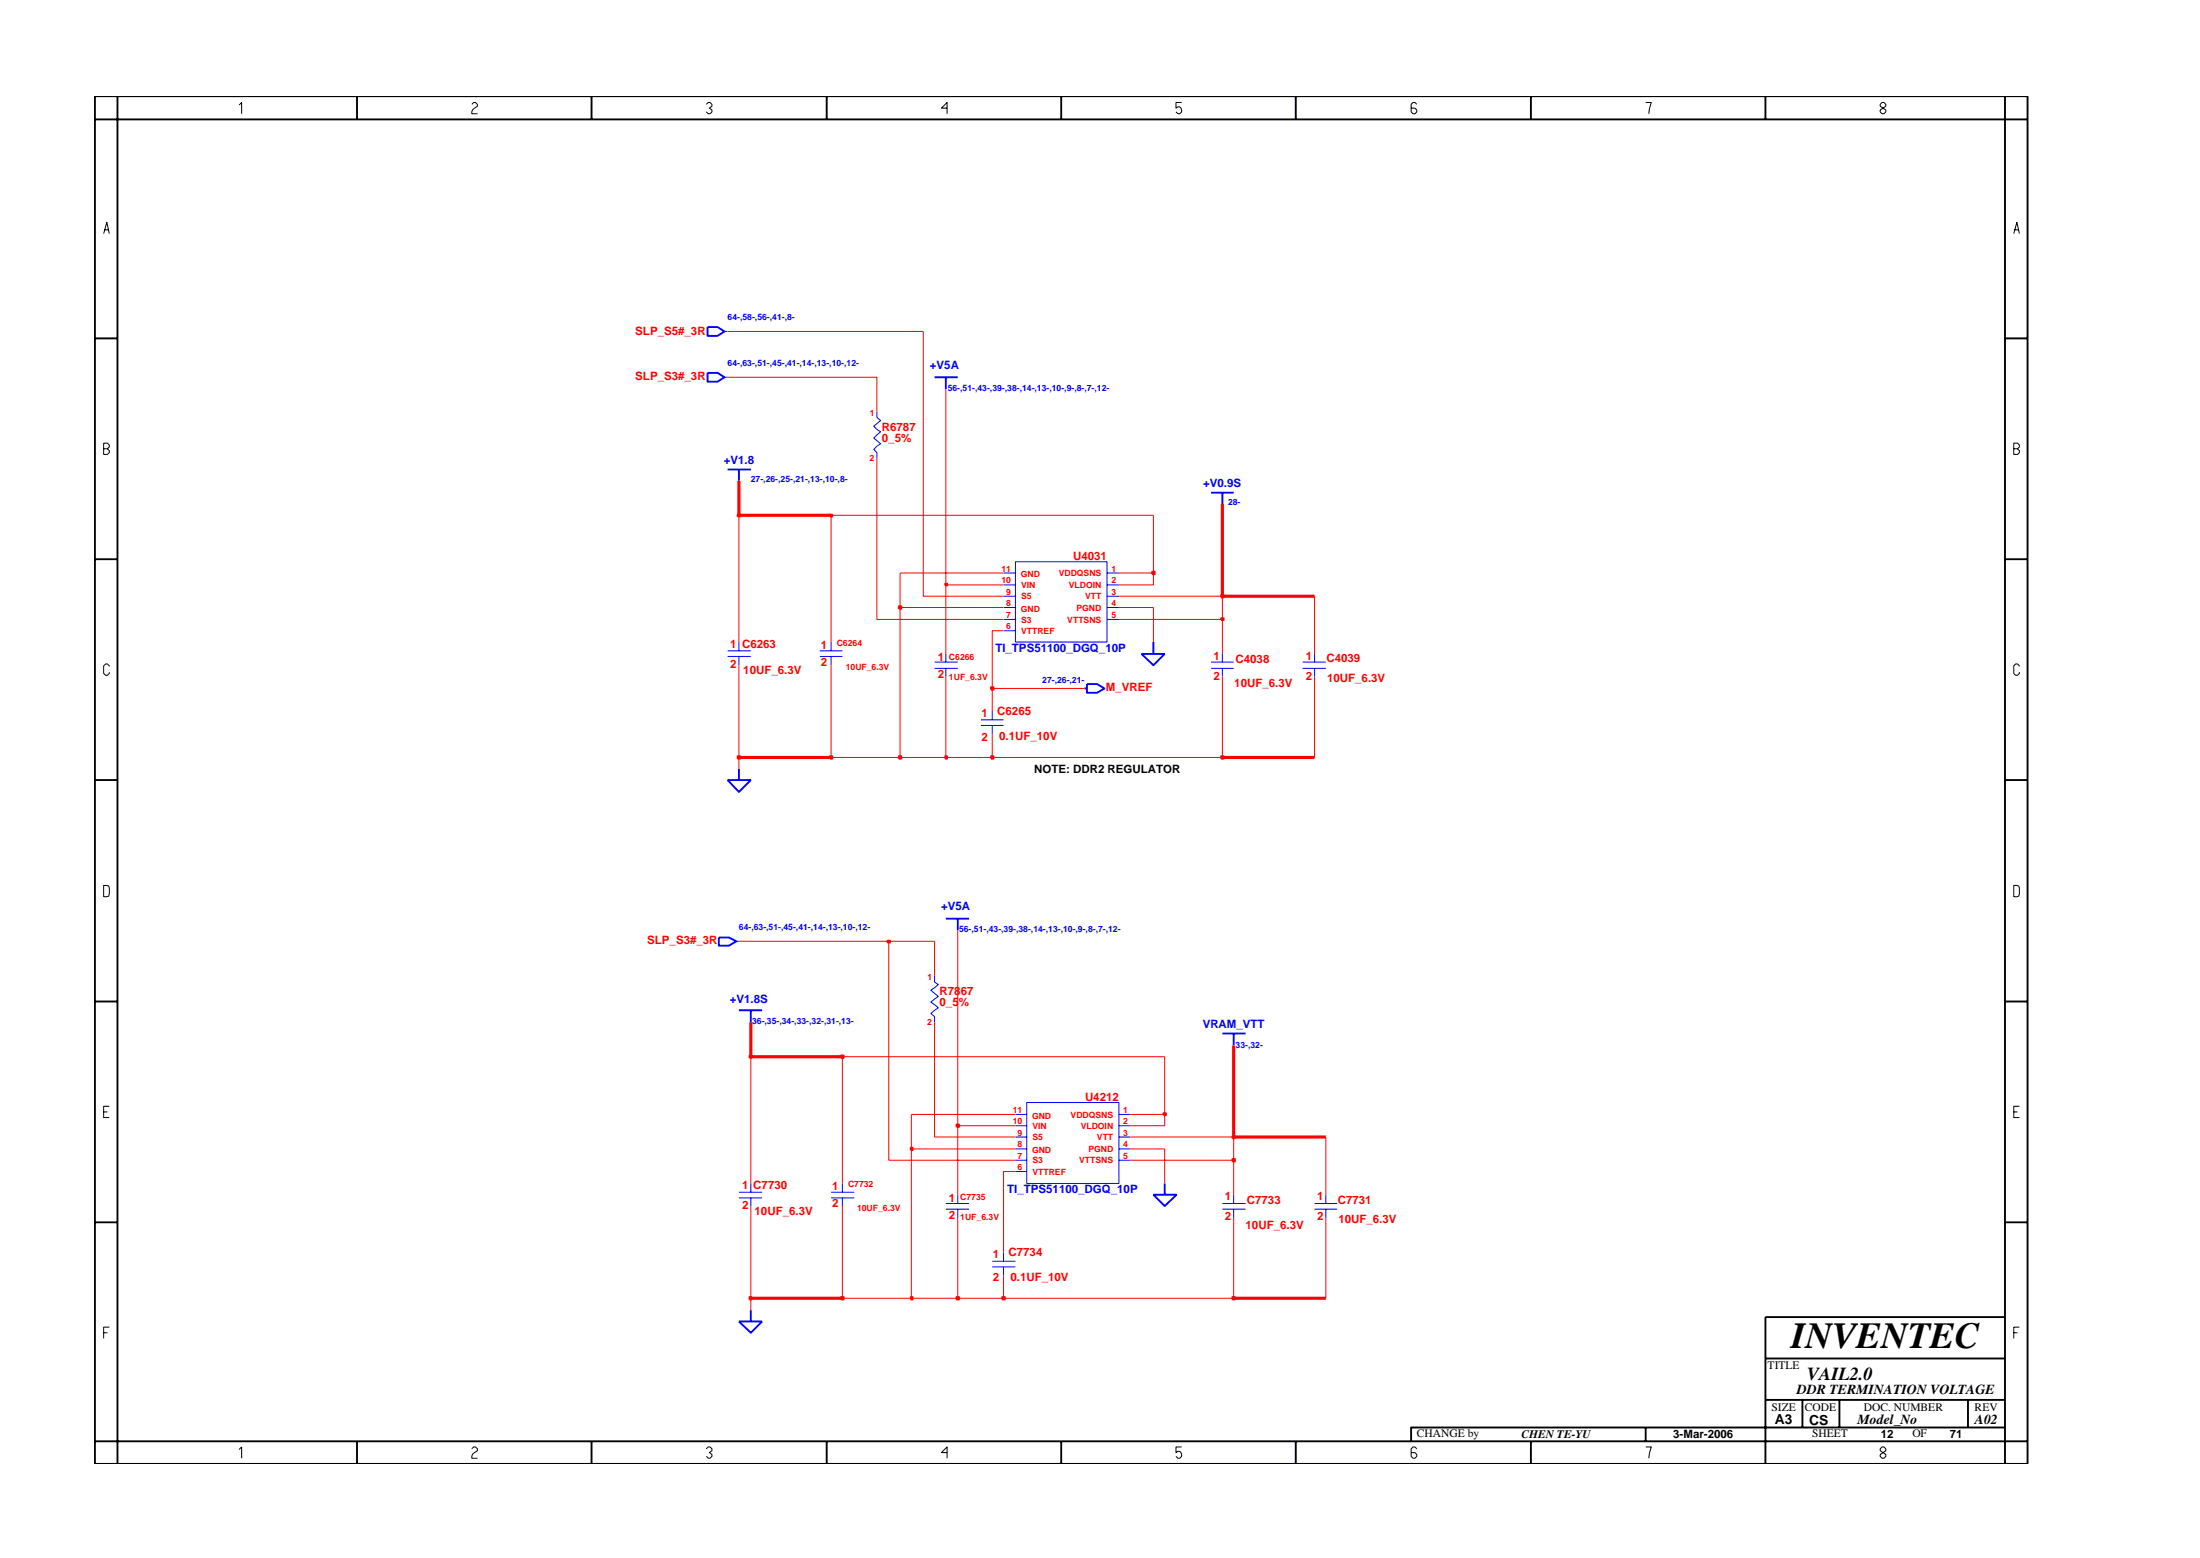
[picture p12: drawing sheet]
<svg xmlns="http://www.w3.org/2000/svg" width="297mm" height="210mm" viewBox="0 0 297 210" stroke-linecap="round" stroke-linejoin="round" font-family="sans-serif">
<g fill="none" stroke="#00f" stroke-width=".14">
<path d="M97.8 50.9h.4M97.8 44.7h.4M118.4 55.6v.7l.5 .5-.9 .7 .9 .8-.9 .8 .9 .8-.9 .7 .4 .5v.7M135.5 77.3h1.6M135.5 78.9h1.6M137.1 75.8h12.4v10.8h-12.4zM149.5 77.3h1.6M149.5 78.9h1.6M98.2 87.8h3.2M98.2 88.6h3.2M99.8 86.6v1.2M99.8 88.6v1.2"/>
<path d="M110.7 87.8h3M110.7 88.6h3M112.2 86.6v1.2M112.2 88.6v1.2M126.2 89.4h3.1M126.2 90.2h3.1M127.7 88.3v1.1M127.7 90.2v1.1M132.4 97.1h3.1M132.4 97.9h3.1M134 96v1.1M134 97.9v1.2"/>
<path d="M135.5 80.5h1.6M135.5 82h1.6M135.5 83.6h1.6M135.5 85.1h1.6M149.5 80.5h1.6M149.5 82h1.6M149.5 83.6h1.6M163.5 89.4h3.1M163.5 90.2h3.1M165 88.3v1.1M165 90.2v1.1M175.9 89.4h3.1"/>
<path d="M175.9 90.2h3.1M177.5 88.3v1.1M177.5 90.2v1.1M99.4 127h.4M126.2 131.7v.8l.5 .4-1 .7 1 .9-1 .7 1 .8-1 .8 .5 .4v.8M101.4 159.7v1.2M113.7 159.7v1.2M137.1 150.4h1.5M137.1 151.9h1.5M137.1 153.4h1.5M137.1 155.1h1.5M137.1 156.6h1.5"/>
<path d="M137.1 158.1h1.5M138.6 148.8h12.5v10.9h-12.5zM151.1 150.4h1.5M151.1 151.9h1.5M151.1 153.4h1.5M151.1 155.1h1.5M151.1 156.6h1.5M99.8 160.9h3.1M99.8 161.7h3.1M101.4 161.7v1.1M112.2 160.9h3.1M112.2 161.7h3.1"/>
<path d="M113.7 161.7v1.1M127.7 162.4h3.1M127.7 163.2h3.1M129.3 161.2v1.2M129.3 163.2v1.2M134 170.2h3.1M134 171h3.1M135.5 169v1.2M135.5 171v1.2M165 162.4h3.2M165 163.2h3.2M166.6 161.2v1.2"/>
<path d="M166.6 163.2v1.2M177.5 162.4h3M177.5 163.2h3M179 161.2v1.2M179 163.2v1.2"/>
</g>
<g fill="none" stroke="#00f" stroke-width=".25">
<path d="M95.5 50.3h1.4l.9 .6-.9 .6h-1.4zM95.5 44.1h1.4l.9 .6-.9 .6h-1.4zM126.2 50.9h3.1M127.7 50.9v1.6M98.2 63.4h3.2M99.8 63.4v1.5M163.5 66.5h3.1M165 66.5v1.5M146.4 92.9h.4M146.8 92.3h1.3l1 .6-1 .6h-1.3zM154.1 88.3h3.2l-1.6 1.5zM155.7 86.6v1.7"/>
<path d="M98.2 105.3h3.2l-1.6 1.6zM99.8 103.7v1.6M97.1 126.5h1.3l1 .5-1 .6h-1.3zM99.8 136.3h3.1M101.4 136.3v1.7M127.7 124h3.1M129.3 124v1.5M165 139.5h3.2M166.6 139.5v1.6M157.3 159.7v1.5M99.8 178.3h3.1l-1.5 1.6zM101.4 176.8v1.5"/>
<path d="M155.7 161.2h3.2l-1.6 1.6z"/>
</g>
<path d="M101.4 175.2v1.6" fill="none" stroke="#f00" stroke-width=".14"/>
<path d="M101.2 175h.3v.4h-.3z" fill="#8e2323"/>
<path d="M101.2 175h.3v.4h-.3z" fill="none" stroke="#f00" stroke-width=".25"/>
<path d="M101.4 175.2h12.3" fill="none" stroke="#f00" stroke-width=".42"/>
<path d="M101.4 162.8v12.4" fill="none" stroke="#f00" stroke-width=".14"/>
<path d="M113.6 175h.3v.4h-.3z" fill="#8e2323"/>
<path d="M113.6 175h.3v.4h-.3z" fill="none" stroke="#f00" stroke-width=".25"/>
<path d="M113.7 162.8v12.4h9.3" fill="none" stroke="#f00" stroke-width=".14"/>
<path d="M123 175h.2v.4h-.2z" fill="#8e2323"/>
<path d="M123 175h.2v.4h-.2z" fill="none" stroke="#f00" stroke-width=".25"/>
<path d="M123 155.1v20.1h6.3" fill="none" stroke="#f00" stroke-width=".14"/>
<path d="M129.1 175h.4v.4h-.4z" fill="#8e2323"/>
<path d="M129.1 175h.4v.4h-.4z" fill="none" stroke="#f00" stroke-width=".25"/>
<path d="M129.3 164.4v10.8h6.2" fill="none" stroke="#f00" stroke-width=".14"/>
<path d="M135.3 175h.4v.4h-.4z" fill="#8e2323"/>
<path d="M135.3 175h.4v.4h-.4z" fill="none" stroke="#f00" stroke-width=".25"/>
<path d="M135.5 172.2v3h31.1" fill="none" stroke="#f00" stroke-width=".14"/>
<path d="M166.4 175h.3v.4h-.3z" fill="#8e2323"/>
<path d="M166.4 175h.3v.4h-.3z" fill="none" stroke="#f00" stroke-width=".25"/>
<path d="M166.6 175.2h12.4" fill="none" stroke="#f00" stroke-width=".42"/>
<path d="M120 127v29.6h17.1M101.4 142.6v17.1M113.7 142.6v17.1M129.3 151.9v9.3M137.1 158.1h-1.6v10.9M152.6 156.6h14v4.6M157.3 155.1v4.6M179 153.4v7.8M166.6 164.4v10.8M179 164.4v10.8" fill="none" stroke="#f00" stroke-width=".14"/>
<path d="M166.4 156.4h.3v.3h-.3z" fill="#8e2323"/>
<path d="M166.4 156.4h.3v.3h-.3z" fill="none" stroke="#f00" stroke-width=".25"/>
<path d="M166.6 153.4v3.2" fill="none" stroke="#f00" stroke-width=".14"/>
<path d="M123 154.9h.2v.3h-.2z" fill="#8e2323"/>
<path d="M123 154.9h.2v.3h-.2z" fill="none" stroke="#f00" stroke-width=".25"/>
<path d="M126.2 138v15.4h10.9M123 150.4v4.7h14.1M152.6 155.1h4.7M152.6 153.4h14" fill="none" stroke="#f00" stroke-width=".14"/>
<path d="M166.4 153.4h.3v.2h-.3z" fill="#8e2323"/>
<path d="M166.4 153.4h.3v.2h-.3z" fill="none" stroke="#f00" stroke-width=".25"/>
<path d="M166.6 141.1v12.3h12.4" fill="none" stroke="#f00" stroke-width=".42"/>
<path d="M129.1 151.8h.4v.3h-.4z" fill="#8e2323"/>
<path d="M129.1 151.8h.4v.3h-.4z" fill="none" stroke="#f00" stroke-width=".25"/>
<path d="M129.3 125.5v26.4h7.8M123 150.4h14.1M152.6 150.4h4.7v1.5h-4.7" fill="none" stroke="#f00" stroke-width=".14"/>
<path d="M157.1 150.2h.3v.3h-.3z" fill="#8e2323"/>
<path d="M157.1 150.2h.3v.3h-.3z" fill="none" stroke="#f00" stroke-width=".25"/>
<path d="M157.3 142.6v7.8" fill="none" stroke="#f00" stroke-width=".14"/>
<path d="M101.2 142.4h.3v.4h-.3z" fill="#8e2323"/>
<path d="M101.2 142.4h.3v.4h-.3z" fill="none" stroke="#f00" stroke-width=".25"/>
<path d="M101.4 138v4.6h12.3" fill="none" stroke="#f00" stroke-width=".42"/>
<path d="M113.6 142.4h.3v.4h-.3z" fill="#8e2323"/>
<path d="M113.6 142.4h.3v.4h-.3z" fill="none" stroke="#f00" stroke-width=".25"/>
<path d="M99.8 127h20.2M126.2 127v4.7M113.7 142.6h43.6" fill="none" stroke="#f00" stroke-width=".14"/>
<path d="M119.8 126.9h.4v.3h-.4z" fill="#8e2323"/>
<path d="M119.8 126.9h.4v.3h-.4z" fill="none" stroke="#f00" stroke-width=".25"/>
<path d="M99.8 102.2v1.5M120 127h6.2" fill="none" stroke="#f00" stroke-width=".14"/>
<path d="M99.6 102.1h.3v.3h-.3z" fill="#8e2323"/>
<path d="M99.6 102.1h.3v.3h-.3z" fill="none" stroke="#f00" stroke-width=".25"/>
<path d="M99.8 89.8v12.4" fill="none" stroke="#f00" stroke-width=".14"/>
<path d="M99.8 102.2h12.4" fill="none" stroke="#f00" stroke-width=".42"/>
<path d="M112 102.1h.4v.3h-.4z" fill="#8e2323"/>
<path d="M112 102.1h.4v.3h-.4z" fill="none" stroke="#f00" stroke-width=".25"/>
<path d="M112.2 89.8v12.4h9.3" fill="none" stroke="#f00" stroke-width=".14"/>
<path d="M121.4 102.1h.3v.3h-.3z" fill="#8e2323"/>
<path d="M121.4 102.1h.3v.3h-.3z" fill="none" stroke="#f00" stroke-width=".25"/>
<path d="M121.5 82v20.2h6.2" fill="none" stroke="#f00" stroke-width=".14"/>
<path d="M127.6 102.1h.3v.3h-.3z" fill="#8e2323"/>
<path d="M127.6 102.1h.3v.3h-.3z" fill="none" stroke="#f00" stroke-width=".25"/>
<path d="M127.7 91.3v10.9h6.3" fill="none" stroke="#f00" stroke-width=".14"/>
<path d="M133.8 102.1h.3v.3h-.3z" fill="#8e2323"/>
<path d="M133.8 102.1h.3v.3h-.3z" fill="none" stroke="#f00" stroke-width=".25"/>
<path d="M134 99.1v3.1h31" fill="none" stroke="#f00" stroke-width=".14"/>
<path d="M164.9 102.1h.3v.3h-.3z" fill="#8e2323"/>
<path d="M164.9 102.1h.3v.3h-.3z" fill="none" stroke="#f00" stroke-width=".25"/>
<path d="M134 92.9v3.1M165 91.3v10.9M177.5 91.3v10.9" fill="none" stroke="#f00" stroke-width=".14"/>
<path d="M165 102.2h12.5" fill="none" stroke="#f00" stroke-width=".42"/>
<path d="M133.8 92.7h.3v.4h-.3z" fill="#8e2323"/>
<path d="M133.8 92.7h.3v.4h-.3z" fill="none" stroke="#f00" stroke-width=".25"/>
<path d="M99.8 69.5v17.1M112.2 69.5v17.1M118.4 61.8v21.8h17.1M127.7 78.9v9.4M135.5 85.1h-1.5v7.8h12.4M151.1 83.6h13.9v4.7M155.7 82v4.6M177.5 80.5v7.8" fill="none" stroke="#f00" stroke-width=".14"/>
<path d="M164.9 83.4h.3v.3h-.3z" fill="#8e2323"/>
<path d="M164.9 83.4h.3v.3h-.3z" fill="none" stroke="#f00" stroke-width=".25"/>
<path d="M165 80.5v3.1" fill="none" stroke="#f00" stroke-width=".14"/>
<path d="M121.4 81.8h.3v.4h-.3z" fill="#8e2323"/>
<path d="M121.4 81.8h.3v.4h-.3z" fill="none" stroke="#f00" stroke-width=".25"/>
<path d="M124.7 44.7v35.8h10.8M121.5 77.3v4.7h14M151.1 82h4.6M151.1 80.5h13.9" fill="none" stroke="#f00" stroke-width=".14"/>
<path d="M164.9 80.3h.3v.3h-.3z" fill="#8e2323"/>
<path d="M164.9 80.3h.3v.3h-.3z" fill="none" stroke="#f00" stroke-width=".25"/>
<path d="M165 68v12.5h12.5" fill="none" stroke="#f00" stroke-width=".42"/>
<path d="M127.6 78.8h.3v.2h-.3z" fill="#8e2323"/>
<path d="M127.6 78.8h.3v.2h-.3z" fill="none" stroke="#f00" stroke-width=".25"/>
<path d="M127.7 52.5v26.4h7.8M121.5 77.3h14M151.1 77.3h4.6v1.6h-4.6" fill="none" stroke="#f00" stroke-width=".14"/>
<path d="M155.6 77.2h.3v.3h-.3z" fill="#8e2323"/>
<path d="M155.6 77.2h.3v.3h-.3z" fill="none" stroke="#f00" stroke-width=".25"/>
<path d="M155.7 69.5v7.8" fill="none" stroke="#f00" stroke-width=".14"/>
<path d="M99.6 69.5h.3v.2h-.3z" fill="#8e2323"/>
<path d="M99.6 69.5h.3v.2h-.3z" fill="none" stroke="#f00" stroke-width=".25"/>
<path d="M99.8 64.9v4.6h12.4" fill="none" stroke="#f00" stroke-width=".42"/>
<path d="M112 69.5h.4v.2h-.4z" fill="#8e2323"/>
<path d="M112 69.5h.4v.2h-.4z" fill="none" stroke="#f00" stroke-width=".25"/>
<path d="M98.2 50.9h20.2v4.7M98.2 44.7h26.5M112.2 69.5h43.5" fill="none" stroke="#f00" stroke-width=".14"/>
<g fill="none" stroke="#000" stroke-width=".25">
<path d="M12.8 13h261v184.6h-261zM12.8 16.1h261M15.9 13v184.6M48.2 13v3.1M79.9 13v3.1M111.6 13v3.1M143.3 13v3.1M174.9 13v3.1M206.7 13v3.1M238.4 13v3.1M270.7 13v184.6M12.8 45.7h3.1"/>
<path d="M270.7 45.7h3.1M12.8 75.5h3.1M270.7 75.5h3.1M12.8 105.3h3.1M270.7 105.3h3.1M12.8 135.2h3.1M270.7 135.2h3.1M12.8 165h3.1M270.7 177.7h-32.3v19.9M270.7 165h3.1M12.8 194.5h261M48.2 194.5v3.1"/>
<path d="M79.9 194.5v3.1M111.6 194.5v3.1M143.3 194.5v3.1M174.9 194.5v3.1M206.7 194.5v3.1M222.2 192.6v1.9M238.4 183.3h32.3M238.4 188.9h32.3M243.4 188.9v3.7M248.4 188.9v3.7M265.7 188.9v3.7M270.7 192.6h-80.2v1.9"/>
</g>
<g fill="none" stroke="#000" stroke-width=".14">
<path d="M32.3 14.2l.3-.4v1.6M63.7 14.1l.3-.3h.2l.3 .3v.2l-.5 .4-.3 .4v.3h.8M95.4 14.1l.2-.3h.3l.2 .3v.2l-.3 .3 .3 .2v.3l-.2 .3h-.3l-.2-.3M127.9 14.6h-.8l.8-.8v1.6M159.5 13.8h-.7v.8l.2-.2a.5 .5 0 0 1 .5 .7l-.2 .3h-.3l-.2-.3M191.3 14.1l-.3-.3h-.2l-.3 .3v1l.3 .3h.2l.3-.3v-.3l-.3-.2h-.5M222.2 13.8h.8l-.4 1.6M253.9 14.1l.2-.3h.3l.2 .3v.2l-.7 .5v.3l.2 .3h.3l.2-.3v-.3l-.7-.5zM14 31.5l.4-1.5 .4 1.5M14.1 31h.6M271.9 31.5l.4-1.5 .4 1.5M272 31h.6"/>
<path d="M14 59.8h.5l.3 .3v.2l-.3 .3 .3 .2v.3l-.3 .2h-.5zM14 60.6h.5M271.9 60.6h.5l.3-.3v-.2l-.3-.3h-.5v1.5h.5l.3-.2v-.3l-.3-.2M14.8 89.9l-.3-.3h-.2l-.3 .3v1l.3 .2h.2l.3-.2v-.2M272.7 89.9l-.3-.3h-.3l-.2 .3v1l.2 .2h.3l.3-.2v-.2M14 119.5l.7 .1 .1 .2-.1 1.1-.7 .1zM271.9 119.5l.7 .1 .1 .2-.1 1.1-.7 .1zM14 150.1h.5M14.8 149.3h-.8v1.5h.8M271.9 150.1h.5M272.7 149.3h-.8v1.5h.8M14 179.9h.5"/>
<path d="M14.8 179.1h-.8v1.5M271.9 179.9h.5M272.7 179.1h-.8v1.5M32.3 195.6l.3-.3v1.5M63.7 195.5l.3-.2h.2l.3 .2v.3l-.7 .5-.1 .2v.3h.8M95.4 195.5l.2-.2h.3l.2 .2v.3l-.3 .2 .3 .3v.2l-.2 .3h-.3l-.2-.3M127.9 196h-.8l.8-.7v1.5M159.5 195.3h-.7v.7l.2-.1a.5 .5 0 0 1 .5 .6l-.2 .3h-.3l-.2-.3M191.3 195.5l-.3-.2h-.2l-.3 .2v1l.3 .3h.2l.3-.3v-.2l-.3-.3h-.5M222.2 195.3h.8l-.4 1.5M254.1 195.3l-.2 .2v.3l.7 .5v.2l-.2 .3h-.3l-.2-.3v-.2l.7-.5v-.3l-.2-.2z"/>
</g>
<text font-size="5" x="241.8" y="182">INVENTEC</text>
<text font-size="2.5" x="244" y="186.3">VAIL2.0</text>
<g font-size="1.9">
<text x="242.6" y="188.1">DDR TERMINATION VOLTAGE</text>
<text x="239.6" y="192.2">A3</text>
<text x="244.3" y="192.3">CS</text>
<text x="250.8" y="192.2">Model_No</text>
<text x="266.6" y="192.2">A02</text>
</g>
<g font-size="1.6" fill="#f00">
<text x="85.8" y="45.1">SLP_S5#_3R</text>
<text x="85.8" y="51.3">SLP_S3#_3R</text>
<text x="119.1" y="59.6">0_5%</text>
<text x="119.1" y="58.1">R6787</text>
<text x="144.9" y="75.6">U4031</text>
<text x="98.6" y="87.4">1 C6263</text>
<text x="110.8" y="87.6">1</text>
<text x="110.8" y="89.8">2</text>
<text x="126.6" y="89.2">1</text>
<text x="163.9" y="89">1</text>
<text x="166.8" y="89.4">C4038</text>
<text x="176.3" y="89">1</text>
<text x="179.1" y="89.4">C4039</text>
<text x="98.6" y="90.2">2</text>
<text x="100.4" y="91">10UF_6.3V</text>
<text x="126.6" y="91.6">2</text>
<text x="149.3" y="93.2">M_VREF</text>
<text x="163.9" y="91.7">2</text>
<text x="166.7" y="92.7">10UF_6.3V</text>
<text x="176.3" y="91.7">2</text>
<text x="179.2" y="92.1">10UF_6.3V</text>
<text x="132.5" y="96.8">1</text>
<text x="132.5" y="99.9">2</text>
<text x="134.6" y="96.5">C6265</text>
<text x="134.9" y="99.9">0.1UF_10V</text>
<text x="87.4" y="127.4">SLP_S3#_3R</text>
<text x="126.9" y="134.2">R7867</text>
<text x="126.9" y="135.7">0_5%</text>
<text x="146.5" y="148.6">U4212</text>
<text x="100.2" y="160.5">1 C7730</text>
<text x="112.4" y="160.5">1</text>
<text x="165.4" y="162">1</text>
<text x="177.8" y="162">1</text>
<text x="100.2" y="163.2">2</text>
<text x="101.9" y="163.9">10UF_6.3V</text>
<text x="112.4" y="162.9">2</text>
<text x="128.1" y="162.2">1</text>
<text x="128.1" y="164.5">2</text>
<text x="165.4" y="164.7">2</text>
<text x="168.2" y="165.8">10UF_6.3V</text>
<text x="168.3" y="162.4">C7733</text>
<text x="177.8" y="164.7">2</text>
<text x="180.6" y="162.4">C7731</text>
<text x="180.7" y="165">10UF_6.3V</text>
<text x="134.1" y="169.8">1</text>
<text x="134.1" y="172.9">2</text>
<text x="136.2" y="169.5">C7734</text>
<text x="136.4" y="172.9">0.1UF_10V</text>
</g>
<g font-size="1.6" fill="#00f">
<text x="125.6" y="49.8">+V5A</text>
<text x="97.7" y="62.6">+V1.8</text>
<text x="162.4" y="65.7">+V0.9S</text>
<text x="134.4" y="88">TI_TPS51100_DGQ_10P</text>
<text x="127.1" y="122.8">+V5A</text>
<text x="98.5" y="135.4">+V1.8S</text>
<text x="162.4" y="138.7">VRAM_VTT</text>
<text x="136" y="161.1">TI_TPS51100_DGQ_10P</text>
</g>
<g font-size="1.6">
<text x="139.6" y="104.3">NOTE: DDR2 REGULATOR</text>
<text x="238.7" y="184.8">TITLE</text>
<text x="239.2" y="190.4">SIZE</text>
<text x="243.7" y="190.4">CODE</text>
<text x="251.6" y="190.4">DOC. NUMBER</text>
<text x="266.6" y="190.4">REV</text>
<text x="191.3" y="193.9">CHANGE by</text>
<text x="205.4" y="194.1">CHEN TE-YU</text>
<text x="225.9" y="194.1">3-Mar-2006</text>
<text x="244.7" y="193.9">SHEET</text>
<text x="253.9" y="194.1">12</text>
<text x="258.2" y="193.9">OF</text>
<text x="263.3" y="194.1">71</text>
</g>
<g font-size="1.2" fill="#00f">
<text x="98.2" y="43.1">64-,58-,56-,41-,8-</text>
<text x="98.2" y="49.4">64-,63-,51-,45-,41-,14-,13-,10-,12-</text>
<text x="128" y="52.8">56-,51-,43-,39-,38-,14-,13-,10-,9-,8-,7-,12-</text>
<text x="101.4" y="65">27-,26-,25-,21-,13-,10-,8-</text>
<text x="165.8" y="68.1">28-</text>
<text x="140.7" y="92.1">27-,26-,21-</text>
<text x="99.8" y="125.5">64-,63-,51-,45-,41-,14-,13-,10-,12-</text>
<text x="129.5" y="125.8">56-,51-,43-,39-,38-,14-,13-,10-,9-,8-,7-,12-</text>
<text x="101.5" y="138.2">36-,35-,34-,33-,32-,31-,13-</text>
<text x="166.8" y="141.4">33-,32-</text>
</g>
<g font-size="1.2" fill="#f00">
<text x="117.5" y="56.2">1</text>
<text x="117.4" y="62.2">2</text>
<text x="135.2" y="77.2">11</text>
<text x="137.8" y="77.9">GND</text>
<text x="142.9" y="77.8">VDDQSNS</text>
<text x="150.1" y="77.2">1</text>
<text x="135.2" y="78.7">10</text>
<text x="135.9" y="83.3">7</text>
<text x="135.9" y="80.3">9</text>
<text x="135.9" y="81.8">8</text>
<text x="137.8" y="82.6">GND</text>
<text x="137.9" y="80.9">S5</text>
<text x="137.9" y="79.4">VIN</text>
<text x="144.3" y="79.4">VLDOIN</text>
<text x="145.3" y="82.4">PGND</text>
<text x="146.5" y="80.9">VTT</text>
<text x="150.1" y="78.7">2</text>
<text x="150.1" y="81.8">4</text>
<text x="150.1" y="80.3">3</text>
<text x="150.1" y="83.3">5</text>
<text x="113" y="87.2">C6264</text>
<text x="128.1" y="89">C6266</text>
<text x="135.9" y="84.9">6</text>
<text x="137.9" y="84">S3</text>
<text x="137.9" y="85.6">VTTREF</text>
<text x="144.1" y="84">VTTSNS</text>
<text x="114.2" y="90.4">10UF_6.3V</text>
<text x="128.1" y="91.7">1UF_6.3V</text>
<text x="125.3" y="132.3">1</text>
<text x="125.2" y="138.3">2</text>
<text x="136.7" y="150.1">11</text>
<text x="136.7" y="151.8">10</text>
<text x="137.4" y="154.8">8</text>
<text x="137.4" y="153.3">9</text>
<text x="139.3" y="151">GND</text>
<text x="139.3" y="155.6">GND</text>
<text x="139.4" y="153.9">S5</text>
<text x="139.4" y="152.4">VIN</text>
<text x="144.5" y="150.8">VDDQSNS</text>
<text x="145.9" y="152.4">VLDOIN</text>
<text x="146.9" y="155.5">PGND</text>
<text x="148.1" y="153.9">VTT</text>
<text x="151.7" y="154.8">4</text>
<text x="151.7" y="150.1">1</text>
<text x="151.7" y="151.8">2</text>
<text x="151.7" y="153.3">3</text>
<text x="114.5" y="160.2">C7732</text>
<text x="129.7" y="162">C7735</text>
<text x="137.4" y="156.4">7</text>
<text x="137.4" y="157.9">6</text>
<text x="139.4" y="157">S3</text>
<text x="139.4" y="158.5">VTTREF</text>
<text x="145.7" y="157">VTTSNS</text>
<text x="151.7" y="156.4">5</text>
<text x="115.7" y="163.4">10UF_6.3V</text>
<text x="129.7" y="164.7">1UF_6.3V</text>
</g>
</svg>
